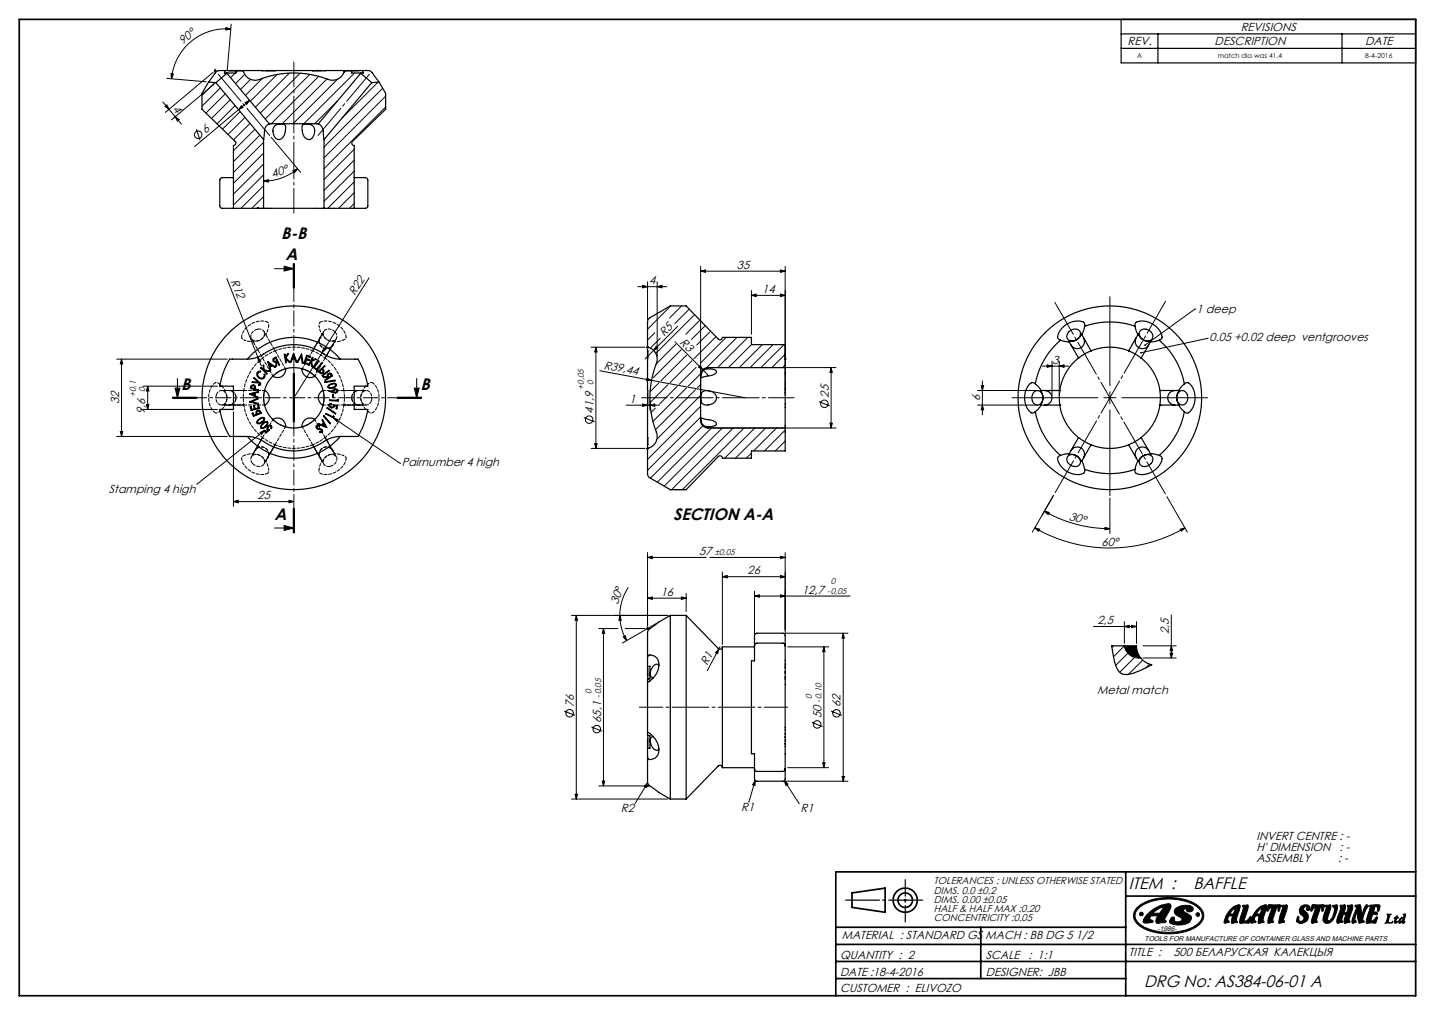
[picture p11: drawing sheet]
<svg xmlns="http://www.w3.org/2000/svg" width="594mm" height="420mm" viewBox="0 0 594 420" stroke-linecap="round" stroke-linejoin="round" font-family="sans-serif">
<g fill="none" stroke="#000" stroke-width=".41">
<path d="M93.6 11.4l1.9 .6-2 .4zM95.5 12a22.7 22.7 0 0 0-24.5 20.6M95.7 10l-1.6 19.2M69 32.4l16.3 1.4M70.8 30.5l1 .2-.8 1.9zM88.3 29.9l-19.9 16.6M88.6 29.2h1M88.6 34.8l-17.6 14.8M88.7 28.8l.7 .8M88.9 34.2l-5.3 5.3M89.1 28.7v1M89.4 28.8l-.7 .8"/>
<path d="M91.2 36.4l-7.6 7.6M93.2 38.9l-7.9 7.9M97.4 30.2l-1.9 2M98.3 29.3l-.6 .6M101.3 30.8l-3.8 3.8M103.7 32.9l-4.1 4.1M108.7 32.4l-7.1 7.1M114.7 30.8l-11.1 11.1M119.8 30.3l-14.1 14.1M124.2 30.3l-16.5 16.5M128.2 30.8l-18.4 18.4M131.9 31.6l-19.6 19.6"/>
<path d="M135.3 32.7l-18.5 18.5M139.7 32.8l-18.4 18.4M143.2 29.3l-1 1M146.8 30.2l-21 21M156.5 34l-14.9 14.8M158.4 36.5l-24.3 24.3M159.6 39.8l-25.5 25.5M67.4 42.2l2.6 3M68.3 44l.8-.6 .9 1.8zM70 45.2l2.5 3.1M72.5 48.3l2.6 3M72.5 48.3l1.7 1.2-.8 .6z"/>
<path d="M81.3 53.5l1.5 4.5M95.3 41.3l-7.7 7.7M97.3 43.7l-7.5 7.5M99.4 46.2l-7.3 7.2M99.9 43.7l.7 .8-1.9 .9zM101.4 48.6l-7 7.1M101.5 42.4l1.8-.9-1.2 1.7zM103.3 41.5l-22.8 19.2M103.5 51.1l-6.8 6.8M105.5 53.5l-8.9 8.9M107.6 55.9l-11 11M109.1 58.9l-12.5 12.5"/>
<path d="M112.3 56.8l12.2 14.5M139.8 41.7l-9.6 9.5M159.6 44.3l-25.5 25.5M109.1 74.9l2-.6v1zM109.1 63.4l-12.5 12.5M109.1 67.9l-12.5 12.4M109.1 72.3l-12.5 12.6M109.1 76.9l-9.3 9.3M121.2 70.6l2-.8-1.3 1.7zM123.2 69.8a21.9 21.9 0 0 1-14.1 5.1M146.6 61.8l-12.5 12.5M146.6 66.3l-12.5 12.5"/>
<path d="M146.6 70.8l-12.5 12.5M146.6 75.3l-10.9 10.9M146.6 79.7l-6.4 6.5M109.1 81.3l-4.9 4.9M109.1 85.8l-.4 .4M146.6 84.2l-2 2M93.9 115.3l12.8 32.5M113.6 111.2h8M117.6 110.2l4 1-4 1zM121.4 109.1v10M121.6 109.1v10M121.9 109.1v10"/>
<path d="M152.8 115l-31.2 49.6M264 118.6h12M266 118.1l2 .5-2 .5zM268 116.6v15.6M272 118.6l2-.5v1zM272 116.6v30.9M290 112.2l2-.5v1zM290 110.2v53.4l-18.1 18.1M290 112.2h35M323 111.7l2 .5-2 .5zM325 110.2v53.4M271 137.7l-3 3"/>
<path d="M273.3 140l-4.1 4.1M277.6 126.6l-9.6 9.6M280.5 135l-10 10M282.2 126.6l-5.1 5M285.3 127.9l-6 6M287.5 130.2l-16 16M289.7 132.5l-5.7 5.8M291.9 134.8l-5.7 5.7M294.1 137l-5.7 5.8M296.4 139.3l-9.2 9.2M300.6 139.6l-10.7 10.6M305 139.6l-12.5 12.5"/>
<path d="M309.6 139.6l-12.6 12.5M311 122.2l2-.5v1zM311 120.2v18.1M311 122.2h14M323 121.7l2 .5-2 .5zM459.4 122.7v36.9M494.6 127.9h.1M494.6 127.9l-20.6 14.9M500.1 140l-27.8 6M48.3 148.6h45.8M50.3 148.6l.5 2h-1zM50.3 148.6v32"/>
<path d="M59.1 159.8h30.9M61.1 159.8l.5 2h-1zM61.1 159.8v9.6M73.4 156.6v8M106.7 147.8l1.2 1.7-.9 .3zM106.7 147.8l1.5 3.7M121.4 154.6v20M121.6 154.6v20M121.9 154.6v10zM133.9 144l.9 .6-1.5 1.4zM172.5 156.6v8M244.7 143.7h22.3"/>
<path d="M246.7 143.7l.5 1.9h-1zM246.7 143.7v41.8M248.3 153.4l60.2 11.2M267.5 143.7h1M267.7 143.3l.7 .7M267.8 156.5l1.9 .9-2 .1zM268 143.1v1.1M268.4 143.3l-.7 .7M270.5 145l-3.5 3.6M271.6 143.2l.7 .8-1.8 1zM272.7 158.5l-3.6 3.6M276.5 159.2l-7.2 7.2"/>
<path d="M279.4 141.4l11.5 11.6M279.7 142.5l-8.1 8.1M280.3 159.9l-7.3 7.3M282 144.7l-11.6 11.6M284.2 147l-10.6 10.6M286.5 149.2l-9.1 9.1M288.1 152l-6.9 7M289.1 151.9l.7-.7 1.1 1.8zM290 159.1l-1.3 1.3M290.1 154.6l-5.2 5.1M290.9 153l2.1 2.1M294 152.1h52"/>
<path d="M311 142.6l-9.4 9.5M315.5 142.6l-9.5 9.5M320 142.6l-9.5 9.5M324.5 142.6l-9.5 9.5M324.9 146.7l-5.4 5.4M325 151.1l-1 1M344 152.1v25M344 152.1l.5 2h-1zM406.2 159.6h1l-.6 2zM406.6 157.6v14M431.4 151.5h11.1M433.5 151l2 .5-2 .5z"/>
<path d="M435.5 149.5v14.1M438.5 151.5l1.9-.5v1zM438.5 149.5v14.1M49.8 178.6h1l-.5 2zM59.1 169.4h30.9M60.6 167.4h1l-.5 2zM71.5 164.6h10M71.5 164.8h10M71.5 164.3h10M72.5 160.6h2l-1.1 4zM96.6 170.4v39.1M107.7 178.9l1.9-.8-1.3 1.6z"/>
<path d="M109.6 178.1l-28.2 22.3M121.9 164.6v10M138 172.9l1.9 .7-.5 .8zM138 172.9l27.8 18.9M164.5 164.6h10M164.5 164.8h10M164.5 164.3h10M171.5 160.6h2l-1 4zM241.7 172.8l4.4 1.7M259.3 167.7h13.7M266 167.2l2 .5-2 .5zM268 162.6v7.1"/>
<path d="M269 167.7l2-.5v1zM269 165.6v4.1M271.3 168.9l-1.8 1.8M284.1 160.6l-13.8 13.8M287.9 161.3l-16.6 16.6M290 168.1l-22 22M290 172.6l-22 22M290.9 176.2l-21.7 21.7M294 177.1h52M294.5 177.1l-22.4 22.4M299 177.1l-24 24M303.5 177.1l-25.5 25.5"/>
<path d="M308 177.1l-25.5 25.5M312.5 177.1l-12.5 12.5M316.9 177.1l-12.5 12.5M321.5 177.1l-9.6 9.5M325 178l-8.6 8.6M339 166.2l4.5 1.8M343.5 175.1h1l-.5 2zM404.7 167.6h25M404.7 161.6h25M406.6 167.6l.6 2h-1zM418.9 164.6h35.5M456.9 164.6h5"/>
<path d="M459 164.2l.7 .7M459.4 164.1v1M459.4 162.1v5M459.4 169.6v35.5M459.7 164.2l-.7 .7M464.4 164.6h35.5M48.3 180.6h45.8M244.7 185.5h22.3M246.2 183.6h1l-.5 1.9zM267.5 185.5h1M267.7 185.2l.7 .7M268 185v1.1"/>
<path d="M268.1 185.5l-.1 .1M268.4 185.2l-.7 .7M311 187.5l-2.1 2.1M325 182.5l-4.1 4.1M96.6 207.6l2-.6v1.1zM96.6 207.6h25M113.6 218.5h8M117.6 217.5l4 1-4 1zM119.6 207l2 .6-2 .5zM121.4 210.5v10M121.6 210.5v10M121.9 210.5v10"/>
<path d="M277.5 202.6h6.5M428.3 218.4l2 .6-.5 .8zM428.3 218.4a62.2 62.2 0 0 0 62.2 0M432.3 211.5l2 .5-.5 .9zM432.3 211.5a54.8 54.8 0 0 0 27.1 7.3M436.1 205l-8.8 15.2M457.4 218.2l2 .6-2 .4zM459.4 206.1v14.7M483 205.5l8.5 14.7M488.5 219l2-.6-1.5 1.4zM268 230.7l2-.5v1zM268 228.7v30.4"/>
<path d="M268 230.7h24.3M293.8 230.7h31.2M299 238.6l2-.5v1.1zM299 236.7v29.9M299 238.6h26M323 230.2l2 .5-2 .5zM323 238.1l2 .5-2 .6zM325 228.7v33.3h26M238.5 254.7v75.9M238.5 254.7l.5 2h-.9zM256.6 254.7l.6 1.9-1 .1zM256.6 254.7a20.9 20.9 0 0 0 2.8 10.4"/>
<path d="M260.1 243.1a20.8 20.8 0 0 0-3.5 11.6M267.7 259.7l.7 .8M268 247.5l2-.5v1zM268 247.5h16M268 259.6v1M268.4 259.7l-.7 .8M271.9 257.9l-14.3 8.2M276.5 254.7h-39.9M282 247l2 .5-2 .5zM284 245.5v7.6M312.3 246.6l2-.4v.9zM312.3 244.7v23.6"/>
<path d="M312.3 246.6h39.6M323 246.2l2 .4-2 .5zM452.6 259.2h17.8M465.4 259.2l2-.5v1zM465.4 257.3v9M468.4 258.7l2 .5-2 .5zM470.4 257.3v9M484.9 254.4v17.9M247.8 260.1h8M249.8 260.1l.5 2h-1zM249.8 260.1v65.1M258 263.5l.9-.4 .5 2z"/>
<path d="M258.8 260.1h8.2M267.5 260.1h1M297.6 268.6l-.6 1.9-.8-.4zM297.6 268.6l-4.9 8.9M298 267.7l-.4 .9M326 267.7h17M341 267.7v50M341 267.7l.5 1.9h-1zM349 262v61.3M349 262l.5 2h-1zM460.9 267.2l-.6 .7M465.4 267.2l-4.5 4.6"/>
<path d="M466.9 270.3l-5.1 5M469.7 272l-6.2 6.2M473 273.1l-5.9 5.9M473.2 272.3h13.7M473.2 267.2h13.7M475.8 274.8l-1.5 1.6M484.4 270.2h1l-.5 2.1zM484.9 267.2l.5 2.1h-1zM233.5 294.2l4.5 1.8M336 298.9l4.5 1.8M344 294.3l4.5 1.7M244.8 300.8l4.4 1.8"/>
<path d="M326 317.7h17M340.5 315.6h1l-.5 2.1zM236.6 330.6h39.9M238.1 328.7h.9l-.5 1.9zM247.8 325.2h19.2M249.3 323.2h1l-.5 2zM267.5 325.2h1M267.7 324.9l.7 .7M268 324.7v1M268.1 323.9l-5.2 8.5M268.1 323.9l-.6 2-.9-.5zM268.4 324.9l-.7 .7"/>
<path d="M312.6 323l-2.6 8.9M312.6 323l-.1 2-1-.3zM324.7 323.1l6.1 9.5M324.7 323.1l1.5 1.4-.9 .5zM325 323.3h26M348.5 321.3h1l-.5 2zM374.2 372.5h1M374.4 372.1l.7 .7M374.7 372v1M375.1 372.1l-.7 .7M470.6 375.7a20.7 20.7 0 0 1 16.8-4.1 13 13 0 0 1 10.6 5.8 5.3 5.3 0 0 1-3.4 6.5 23.9 23.9 0 0 1-22.9-.8 4.6 4.6 0 0 1-1.1-7.4zM470.8 376.4a19.3 19.3 0 0 1 16.6-4.2 12.5 12.5 0 0 1 10.1 5.4 4.2 4.2 0 0 1-2 5 23 23 0 0 1-23.5 0 4.1 4.1 0 0 1-1.2-6.2z"/>
<path d="M474.7 378.5a12.1 12.1 0 0 1 9.6-4.4l.5 .8-.3 1.1-2.4 4.4 .6 .7-.2 .6-3.8 .3-.3-.8 .8-2.2h-2.8l-.4 1.5 1.4 .8-.7 .5a4.7 4.7 0 0 1-3.4-.2l.2-1.5zM477.1 377.9a5.7 5.7 0 0 1 4.3-2.5v.5l-1.4 2zM486.5 376.1a6.1 6.1 0 0 1 7.3-.5l.2 .6a1.57 1.57 0 0 1-1.4 1.1 1.57 1.57 0 0 1-1.6-.9l.2-.4h-.6l-.8 .8 3.4 2.7a3.3 3.3 0 0 1-3.8 3.2 5.3 5.3 0 0 1-5.3-1.2l.1-.6 1.1-1.5 .8 .4 .1 1.2 .6 .4a2.04 2.04 0 0 0 2.5-.9l-.1-.5-1.4-.8a2.13 2.13 0 0 1-1.3-3.1zM509.1 376.5l1.6-1.4 2-.7 .7 .3-1.6 6 .4 1-1.9 .4a.73 .73 0 0 1-.5-1.1l.4-1.9-.4-.1a1.18 1.18 0 0 0-1.6 1.3l.6 1a.91 .91 0 0 1-1.3 .6l-.6 .1-.2-.6 .8-2.6zM510.1 376.7l1.2-.9-.8 2.4-1.5-.1zM514.4 374.7l1.9-.3 .4 .2-.2 1.7-1.4 4.7a2.24 2.24 0 0 0 2.3-1.6l.3-.1 .2 .3-.9 2.3-3.6 .2-.2-.2 .1-1.9 1.4-4.2zM520.1 376.5l1.7-1.4 2-.7 .6 .3-1.6 6 .4 1-1.8 .4a.73 .73 0 0 1-.6-1.1l.5-1.9-.5-.1a1.18 1.18 0 0 0-1.5 1.3l.6 1a.91 .91 0 0 1-1.3 .6l-.7 .1-.2-.6 .9-2.6zM521.1 376.7l1.2-1-.7 2.5-1.6-.1zM525.1 374.4h4.7l.3 .4-.8 2.3-.3-.1-.1-1.5-.5-.2-1.6 5.4 .4 .8-2.2 .6-.2-.3 .1-1.5 1.6-4.9a1.3 1.3 0 0 0-1.4 1.2l-.3 .5-.4-.3zM530.5 374.7l2.1-.3 .3 .4-1.6 5.7a.69 .69 0 0 1 .1 1.2l-1.6 .4-.5-.3 .5-2.8 1.1-3.3zM538.5 375.1l1.3-.7 1.5 .1 1 .8v.6l-.5 .8a.83 .83 0 0 1-.8-.4 .83 .83 0 0 1 .1-1l-.3-.2a1.07 1.07 0 0 0-1.1 1.4 3.3 3.3 0 0 1 1.6 4l-.5 .7-1.6 .8-1.3 .1-1.1-.7 .4-2.2 .5 .4-.1 1.1 .5 .5h.8l.8-.7v-.9a4.4 4.4 0 0 1-1.9-3.2zM543.2 374.4h4.7l.4 .3-.8 2.4-.3-.1-.2-1.5-.4-.3-1.7 5.5 .4 .9-2 .5-.4-.4 .1-1.4 1.5-4.9-.8 .5-.7 1.1h-.5z"/>
<path d="M548.7 374.6l1.9-.2 .3 .3-1.4 5.6 .4 .8a5 5 0 0 0 2.4-5.3l-.7-.7 .1-.4 1.4-.3 .5 .2a9.3 9.3 0 0 1-2.5 6.9l-1.2 .5h-1.2l-.7-.5a7 7 0 0 1 .9-5.5l.1-.5-.5-.6zM554.9 374.6l1.9-.1a3.8 3.8 0 0 1-.5 3.1h1.1l.6-2.1a.52 .52 0 0 1-.3-.4 .52 .52 0 0 1 .3-.5M555 374.6a.55 .55 0 0 0-.3 .5 .55 .55 0 0 0 .3 .5v.1M557.9 374.6l2-.1a4.5 4.5 0 0 1-.7 3.5l-.8 2.7 .4 .5-.1 .5-2.2 .3-.1-1.6 .7-2h-1.1l-.6 2.2 .4 .9-2.3 .5a3.4 3.4 0 0 1 .4-3.2l1.1-3.1M561 374.6l2.1-.1 .6 4.5a8.6 8.6 0 0 1 1.8-4.6l.9 .5a9.3 9.3 0 0 0-2.2 5.9l.5 .4-.1 .4-2.1 .4a8.2 8.2 0 0 1-.8-5l-.9 3.1v.6l.6 .7-1.3 .7-.4-.2a3.1 3.1 0 0 1 .4-2.8l1.4-3.3-.6-.9zM567.1 374.6l3.8-.2 .4 .4-.8 2.3-.3-.2-.1-1.5-1-.2-.6 2.3 1.2-.2 .4 .3v.7l-.4 .3-.6-.3-1 .2-.6 2.3 .3 .3a2.5 2.5 0 0 0 1.9-1.6l.4-.1 .1 .4-.7 2.1-3.6 .2-.3-.2 .2-1.9 1.3-4.1zM574 378.2h1.9l-.7 .8-.5 2.2a.94 .94 0 0 0 1 .7 .94 .94 0 0 0 .9-.8l-.3 .9h-3l.6-.6 .5-2 .1-.7zM577.9 379.1l.7-.1-.4 .7 .7-.1-.8 .4-.4 1.5 .8-.3-.9 .9-.5-.6 .5-1.5-.6 .1 .7-.4zM580.2 380l.7-.2a1.81 1.81 0 0 1-1.3 1.8v-.6zM580.7 378.3l1.1-.1-.6 3.3 .4-.2-.8 .8-.2-.4 .2-1a1.49 1.49 0 0 1-1.8 1.2 1.92 1.92 0 0 1 2.1-2.4v-1.1z"/>
<circle cx="82" cy="55.8" r="1.55"/>
<circle cx="243.9" cy="173.7" r="1.56"/>
<circle cx="341.2" cy="167.1" r="1.56"/>
<circle cx="235.8" cy="295.1" r="1.56"/>
<circle cx="338.3" cy="299.8" r="1.56"/>
<circle cx="346.2" cy="295.2" r="1.55"/>
<circle cx="247" cy="301.7" r="1.56"/>
<circle cx="472.4" cy="378.2" r=".76"/>
<circle cx="495.8" cy="378.4" r=".76"/>
</g>
<g fill="none" stroke="#000" stroke-width=".7" stroke-linecap="butt">
<circle cx="374.7" cy="372.5" r="5"/>
<circle cx="374.7" cy="372.5" r="3"/>
</g>
<path d="M350 372.5h31.9" fill="none" stroke="#000" stroke-width=".5" stroke-dasharray="15.2 1.3 1.3 1.3" stroke-dashoffset="1.2"/>
<path d="M374.7 364v17.5" fill="none" stroke="#000" stroke-width=".5" stroke-dasharray="15.2 1.3 1.3 1.3" stroke-dashoffset="8.4"/>
<path d="M8 8h578v404h-578zM352.7 369.5l13.7-2v10l-13.7-2zM466 370.8h120M466 360.8v51.2M586 360.8h-240v51.2M346 383.7h120M346 390.8h240M346 397.8h240M406 383.7v21.2M346 404.9h120" fill="none" stroke="#000" stroke-width=".7"/>
<g fill="#000">
<path d="M465.4 267.2h5l.4 2.5 1.4 2.6-2.5-.3-1.8-.8-1.6-1.7z" fill-rule="evenodd"/>
<path d="M477.3 377.7l2.5-1.8a1.16 1.16 0 0 1 1.7-.3l-1.5 2.3h-2.9zM475.1 378.1l-1.6 2a1.12 1.12 0 0 0-.2 1.6 1.12 1.12 0 0 0 1.6 .2l2.3-.4a1.04 1.04 0 0 0-1.2-1l.4-1.5h2.8l-.6 1.1a1.2 1.2 0 0 0 0 1.7 1.2 1.2 0 0 0 1.7 .1l1.4-.1a.67 .67 0 0 0 1-.3 .67 .67 0 0 0-.6-.9v-.2a15.8 15.8 0 0 0 2.6-5.8l-.4-.5a10.9 10.9 0 0 0-9.2 4zM486.5 376.1a2.01 2.01 0 0 0 1.3 3.1l.2 .2a1.06 1.06 0 0 1 1.3 1.1 1.06 1.06 0 0 1-1.4 .9h-.3a.87 .87 0 0 1-1.4-.6 .89 .89 0 0 0-.4-1.4 .89 .89 0 0 0-1.2 .8 1.26 1.26 0 0 0-.4 1.5 1.26 1.26 0 0 0 1.3 .8 7.1 7.1 0 0 0 7.4-1.6l.3-.8a1.8 1.8 0 0 0-1.6-2l-.8-.4a.86 .86 0 0 1-.8-1.1 .86 .86 0 0 1 1.2-.6 .87 .87 0 0 0 0 1.2 .87 .87 0 0 0 1.2 .1 1.29 1.29 0 0 0 1.6-1.1 1.29 1.29 0 0 0-1.3-1.4 7.3 7.3 0 0 0-6.2 1.3zM495.1 378.4a.76 .76 0 0 0 1.5 0 .76 .76 0 0 0-1.5 0zM471.7 378.2a.76 .76 0 0 0 1.5 0 .76 .76 0 0 0-1.5 0zM471.1 375.1a4.8 4.8 0 0 0 .8 8.2 23.7 23.7 0 0 0 24.1-.3 4.9 4.9 0 0 0 2.2-4.6 4.9 4.9 0 0 0-3-4.2 23.7 23.7 0 0 0-23.7 .6zM471.2 375.9a19.9 19.9 0 0 1 15.8-3.7 13.1 13.1 0 0 1 10.3 5.2 4.6 4.6 0 0 1-2.8 5.9 23.6 23.6 0 0 1-22.2-.5 4.1 4.1 0 0 1-1.1-6.9zM514.3 374.8l.4 1a14.7 14.7 0 0 0-1.6 6l.3 .3 3.6-.1 .9-2.4-.2-.3-.3 .1a1.92 1.92 0 0 1-2.3 1.5l.5-1.9a7.2 7.2 0 0 0 1-4.5zM521.3 376.5l1-.8-.2 1.2a1.23 1.23 0 0 1-1.7 1.3l-.4-.1zM520.4 376.2a8.3 8.3 0 0 0-2.7 5.5l.4 .4 1.7-.4 .1-.4-.6-1.1a1.14 1.14 0 0 1 .6-1.1 1.14 1.14 0 0 1 1.3 .2l-.3 2.7 2.2-.2-.2-1.7 1.4-4.3 .1-.9-.3-.5a2.28 2.28 0 0 0-2.4 .8zM530.6 374.6l-.2 .3 .5 .9-1.1 3.2a3.3 3.3 0 0 0-.4 3l2.3-.5-.4-1.2 1.6-5-.3-.9zM538.3 375.3a2.66 2.66 0 0 0 1.3 4.1 1.12 1.12 0 0 1-.5 1.8 1.12 1.12 0 0 1-1.4-1.3l-.1-.5-.4-.2-.5 2a2.79 2.79 0 0 0 4.3-.3 2.79 2.79 0 0 0-1.2-4.2 .95 .95 0 0 1 .1-1.3 .95 .95 0 0 1 1.3 0 .79 .79 0 0 0-.4 1.1 .79 .79 0 0 0 1 .4 .79 .79 0 0 0 .5-.9 2.17 2.17 0 0 0-1.7-1.7 2.17 2.17 0 0 0-2.3 1zM543.1 374.4l-.5 2.6 .3 .1 .9-1.3 .7-.5-1.2 4a2.89 2.89 0 0 0-.4 2.6l.5 .2 1.9-.5-.4-.9 1.7-5.5 .4 .2 .1 1.5 .4 .2 .8-2.2-.4-.5zM548.6 374.7l-.1 .4 .5 .5-1.2 3.5a2.05 2.05 0 0 0 .7 2.9 2.05 2.05 0 0 0 2.8-.8 7.7 7.7 0 0 0 2.2-6.7l-1.8 .1v.5a1.98 1.98 0 0 1 .4 2.9 3.3 3.3 0 0 1-2.3 3.1 1.95 1.95 0 0 1 .2-2.6l.1-.4a5.2 5.2 0 0 0 .8-3.5zM554.7 374.7l.3 .8-.3 1.3a7.3 7.3 0 0 0-1.2 5.1l2.3-.4-.4-.9 .6-2.2h1.1l-.7 2.3 .1 1.3 2.1-.3 .2-.4-.4-.6 .5-2a6.5 6.5 0 0 0 1-4.1l-.5-.2-1.7 .4 .3 .9-.6 1.9h-1.1l.7-2.1-.1-1zM567 374.6l.2 1.2-1.7 5.9 .4 .4 1.4-.2 2 .1 .9-2.5-.4-.1-1.4 1.5a.52 .52 0 0 1-.9 .2 .52 .52 0 0 1 .2-.9 1.55 1.55 0 0 1 1.4-1.9l.8 .3 .3-.8-.5-.5-1.2 .2 .4-1.4a.74 .74 0 0 1 .9-.9 .74 .74 0 0 1 .4 1.3l.1 .5h.5l.5-2-.3-.5zM580.7 378.3l.7-.1a.37 .37 0 0 1 .5 .1 .37 .37 0 0 1-.1 .5l-.7 2.4 .1 .4 .4-.3-.3 .5-.4 .3-.3-.2 .2-1.2-1 1.2a.55 .55 0 0 1-.8 0 .55 .55 0 0 1 0-.8l.3-.8 1-.7a.8 .8 0 0 0 .8-.3 .8 .8 0 0 0 0-.9zM580.1 380l-.5 .8v.8l.6-.3 .7-1.5zM577.1 379.9l.6-.2 .2-.6h.6a.33 .33 0 0 0-.1 .5 .33 .33 0 0 0 .5 0l-.4 .4a.93 .93 0 0 0-.7 1.2v.4l.7-.3-1 .8-.4-.8 .5-1.3-.6 .1zM574 378.2h1.9l-.7 .8-.5 2.5 1 .3 .9-.7-.3 .9h-3l.5-.4 .6-2.2 .1-.7zM561 374.6l-.1 .4 .6 .8a12.8 12.8 0 0 0-1.9 6l.5 .3 1.1-.4v-.6a1.45 1.45 0 0 1-.1-2.1l.6-2 .3 3 .5 1.9 2.1-.2 .1-.5a.96 .96 0 0 1-.5-1.6 10.9 10.9 0 0 1 2.2-4.8l-.8-.4a8.9 8.9 0 0 0-1.9 4.6l-.6-4.5zM525.1 374.4l-.7 2 .1 .7 2-1.7-1.3 3.9a2.97 2.97 0 0 0-.4 2.6l.5 .2 1.9-.5-.4-.9 1.6-5.5 .5 .3 .1 1.4 .3 .2 .8-2.2-.3-.5zM510.3 376.5l-1.3 1.6 1.5 .1 .8-2.4zM509.4 376.2a3.9 3.9 0 0 1 3.6-1.8l.4 .5-.1 .9-1.5 4.6 .4 1.3-2.3 .4 .1-2.2a.6 .6 0 0 0 0-.8 .6 .6 0 0 0-.8-.1h-.1a1.15 1.15 0 0 0-.9 1.4l.6 .9-.1 .4-1.7 .4-.3-.4a5.7 5.7 0 0 1 1.7-4.2z" fill-rule="evenodd"/>
</g>
<path d="M121.6 109.1v55.5" fill="none" stroke="#000" stroke-width=".41" stroke-dasharray="6.3 1.3 1.3 1.3" stroke-dashoffset=".9"/>
<path d="M121.6 164.6v55.9" fill="none" stroke="#000" stroke-width=".41" stroke-dasharray="6.3 1.3 1.3 1.3" stroke-dashoffset=".6"/>
<path d="M71.5 164.6h103" fill="none" stroke="#000" stroke-width=".41" stroke-dasharray="6.3 1.3 1.3 1.3" stroke-dashoffset="2.5"/>
<path d="M436.5 124.9l46 79.7M482.6 124.4l-46 79.7" fill="none" stroke="#000" stroke-width=".41" stroke-dasharray="15.2 1.3 1.3 1.3" stroke-dashoffset="-.3"/>
<path d="M264.6 292.6h61.4" fill="none" stroke="#000" stroke-width=".41" stroke-dasharray="15.2 1.3 1.3 1.3" stroke-dashoffset="5.5"/>
<path d="M265.5 164.6h63.2" fill="none" stroke="#000" stroke-width=".41" stroke-dasharray="15.2 1.3 1.3 1.3" stroke-dashoffset="4.6"/>
<path d="M152.9 30.7l-21.2 25.3M111.6 56l-21.2-25.3" fill="none" stroke="#000" stroke-width=".41" stroke-dasharray="15.2 1.3 1.3 1.3" stroke-dashoffset=".6"/>
<path d="M121.6 88.2v-62.5" fill="none" stroke="#000" stroke-width=".41" stroke-dasharray="15.2 1.3 1.3 1.3" stroke-dashoffset="4.9"/>
<g fill="#000">
<path d="M106.7 147.8l1.2 1.7-.9 .3zM133.9 144l.9 .6-1.5 1.4zM267.8 156.5l1.9 .9-2 .1zM271.6 143.2l.7 .8-1.8 1zM289.1 151.9l.7-.7 1.1 1.8zM297.6 268.6l-.6 1.9-.8-.4z"/>
<path d="M93.6 11.4l1.9 .6-2 .4zM70.8 30.5l1 .2-.8 1.9z"/>
<path d="M68.3 44l.8-.6 .9 1.8zM72.5 48.3l1.7 1.2-.8 .6z"/>
<path d="M101.5 42.4l1.8-.9-1.2 1.7zM99.9 43.7l.7 .8-1.9 .9z"/>
<path d="M109.1 74.9l2-.6v1zM121.2 70.6l2-.8-1.3 1.7z"/>
<path d="M117.6 110.2l4 1-4 1zM117.6 217.5l4 1-4 1z"/>
<path d="M266 118.1l2 .5-2 .5zM272 118.6l2-.5v1z"/>
<path d="M290 112.2l2-.5v1zM323 111.7l2 .5-2 .5z"/>
<path d="M323 121.7l2 .5-2 .5zM311 122.2l2-.5v1z"/>
<path d="M50.3 148.6l.5 2h-1zM49.8 178.6h1l-.5 2z"/>
<path d="M61.1 159.8l.5 2h-1zM60.6 167.4h1l-.5 2z"/>
<path d="M246.7 143.7l.5 1.9h-1zM246.2 183.6h1l-.5 1.9z"/>
<path d="M433.5 151l2 .5-2 .5zM438.5 151.5l1.9-.5v1z"/>
<path d="M72.5 160.6h2l-1.1 4zM171.5 160.6h2l-1 4z"/>
<path d="M107.7 178.9l1.9-.8-1.3 1.6zM138 172.9l1.9 .7-.5 .8zM472.1 145.7l-.2 .3h.4h-.4a.34 .34 0 0 0 .5 .3 .34 .34 0 0 0 .2-.5 .34 .34 0 0 0-.5-.1zM473.7 142.6v.4l.3-.2-.3 .2a.33 .33 0 0 0 .5 .1 .33 .33 0 0 0 0-.5 .33 .33 0 0 0-.5 0zM268.1 323.9l-.6 2-.9-.5zM324.7 323.1l1.5 1.4-.9 .5zM312.6 323l-.1 2-1-.3z"/>
<path d="M266 167.2l2 .5-2 .5zM269 167.7l2-.5v1z"/>
<path d="M343.5 175.1h1l-.5 2zM344 152.1l.5 2h-1z"/>
<path d="M406.2 159.6h1l-.6 2zM406.6 167.6l.6 2h-1z"/>
<path d="M96.6 207.6l2-.6v1.1zM119.6 207l2 .6-2 .5z"/>
<path d="M428.3 218.4l2 .6-.5 .8zM488.5 219l2-.6-1.5 1.4z"/>
<path d="M432.3 211.5l2 .5-.5 .9zM457.4 218.2l2 .6-2 .4z"/>
<path d="M268 230.7l2-.5v1zM323 230.2l2 .5-2 .5z"/>
<path d="M323 238.1l2 .5-2 .6zM299 238.6l2-.5v1.1z"/>
<path d="M256.6 254.7l.6 1.9-1 .1zM258 263.5l.9-.4 .5 2z"/>
<path d="M282 247l2 .5-2 .5zM268 247.5l2-.5v1zM323 246.2l2 .4-2 .5zM312.3 246.6l2-.4v.9z"/>
<path d="M468.4 258.7l2 .5-2 .5zM465.4 259.2l2-.5v1z"/>
<path d="M341 267.7l.5 1.9h-1zM340.5 315.6h1l-.5 2.1z"/>
<path d="M349 262l.5 2h-1zM348.5 321.3h1l-.5 2zM238.5 254.7l.5 2h-.9zM238.1 328.7h.9l-.5 1.9z"/>
<path d="M484.4 270.2h1l-.5 2.1zM484.9 267.2l.5 2.1h-1z"/>
<path d="M249.3 323.2h1l-.5 2zM249.8 260.1l.5 2h-1z"/>
</g>
<g fill="none" stroke="#000" stroke-width=".5">
<path d="M464.1 8h121.9v18h-121.9zM464.1 14h121.9M479.3 14v12M555.5 14v12M86.3 34l-2.7 4.6v6.6l13.7 13.3a.99 .99 0 0 1 .2 1.1 .99 .99 0 0 1-.9 .6v26M86.3 34l3.1 .2M89.4 34.2l19.7 23.6M93.2 29.2a3.9 3.9 0 0 0-4.3 1.3l-2.6 3.5M93.2 29.2l-.3 1h1M93.2 29.2h7.7M93.9 30.4l-4.5 3.8M93.9 30.4l17.6 20.9"/>
<path d="M93.9 30.2v.2M94.7 29.3h3M97.7 29.3v.9h-3.8M97.7 29.3h3M100.7 29.3a5 5 0 0 0 6.7 3.6 39.8 39.8 0 0 1 29.2 .2 5 5 0 0 0 6-3.8M100.9 29.2l-.2 .1M100.9 29.2h12.9M110 29.2h3.8M113.8 29.2h15.6M129.4 29.2h12.9M129.4 29.2h3.8M142.3 29.2l.3 .1"/>
<path d="M142.3 29.2h7.7M142.6 29.3h3M145.6 29.3h3M145.6 29.3v.9h3.7M149.3 30.4l4.6 3.8M149.3 30.4l-17.6 20.9M149.3 30.2v.2M150 29.2a3.9 3.9 0 0 1 4.8 2l2.1 2.8M150 29.2l.4 1h-1.1M153.9 34.2l-19.8 23.6M156.9 34l2.7 4.6v6.6l-13.7 13.3a.99 .99 0 0 0-.2 1.1 .99 .99 0 0 0 .9 .6v26M156.9 34l-3 .2"/>
<path d="M464.1 20h121.9M109.1 57.8v28.4M111.5 51.3a3.5 3.5 0 0 0-2.1 3.9l-.3 2.6M111.5 51.3h20.2M113.9 51.9l1.9-.6a1.74 1.74 0 0 1 2.5 1.2 5.1 5.1 0 0 1-2.6 5.2 3.1 3.1 0 0 1-2.7-3.6l.3-1.6zM125.5 51.5a3.3 3.3 0 0 1 4.7 2.9 2.59 2.59 0 0 1-3.5 3 5.4 5.4 0 0 1-1.2-5.9zM131.7 51.3a3.8 3.8 0 0 1 2.1 4.4l.3 2.1M134.1 57.8v28.4M96.6 73.5h-4.6l-.9 .7-.1 11 .3 .8 .7 .2h17.1M146.6 73.5h4.7l.8 .6 .2 11.2-.3 .6-.6 .3h-17.3M106.3 86.2h.1M106.6 86.2h.1"/>
<path d="M106.7 86.1h.1M106.7 86.2h.1M106.7 86.1v.1M108.2 86.2h.1M109.1 86.2h25M109.2 86.2h.1M110.6 86.2h.1M110.8 86.2h.1M112.3 86.2h.1M131.1 86.2h.1M133.2 86.2h.1M136.5 86.2h.1"/>
<path d="M138.1 86.2h.1M442.3 137.4a2.67 2.67 0 0 1 2.7-1.3 2.67 2.67 0 0 1 2.3 2 3.1 3.1 0 0 1-2.2 2.8 3.1 3.1 0 0 1-3.4-1l-.1-1zM447.8 138.5l-.2-.3a4.9 4.9 0 0 1-5.1 3l.1 .3M447.8 138.5l3.8 6.7M448.5 139.8a3 3 0 0 1-1.1 4.1 3 3 0 0 1-4.1-1.1M449 135a1.77 1.77 0 0 0-2.3-2.2 8.7 8.7 0 0 0-8.9 6.7l.2 .7 1 .6M449 135l-1.2 3.5M449 135a31.7 31.7 0 0 1 20.8 0M469.8 135l.1-1.1a4.1 4.1 0 0 1 4.5-.9 7.9 7.9 0 0 1 6.6 6.8l-1.2 1M469.8 135l1.2 3.5M470.3 139.8a3 3 0 0 0 1.1 4.1 3 3 0 0 0 4.1-1.1M471 138.5l.2-.3a4.9 4.9 0 0 0 5.2 3l-.2 .3"/>
<path d="M471 138.5l-3.8 6.7M472 136.9a3.1 3.1 0 0 1 3.7-.2 3.1 3.1 0 0 1 1.3 3.5 3.1 3.1 0 0 1-3.7 .4 3.1 3.1 0 0 1-1.6-3.3zM95.1 148.6h7.2a12.9 12.9 0 0 0 8.2-3 22.7 22.7 0 0 1 25.2 1.8l1.6 .7 2.7 .5h8a27.4 27.4 0 0 1 4.3 11.2h-5.7v9.6h5.7a28.7 28.7 0 0 1-4.3 11.2h-7.1a12.9 12.9 0 0 0-8.2 3 22.7 22.7 0 0 1-25.1-1.8l-1.7-.7-2.7-.5h-8a27.4 27.4 0 0 1-4.2-11.2h5.6v-9.6h-5.6a31.7 31.7 0 0 1 4.1-11.2zM102.4 148.6a25 25 0 0 1 38.4 0M104 159.6a1.01 1.01 0 0 1 1.4-.1 1.01 1.01 0 0 1 .1 1.5l1.6 .3-.1 .3-3.4-.9zM104.4 159.7l.9 .1-.1 1-1.2-.2zM105.2 156.3l2.5 2.2 .2 .3-.2 .5-.5 .2-.1-.3 .5-.2-.3-.5-2.9-.3 .1-.2 2.5 .2-1.9-1.7zM106.8 153.8l1-.2v.3a1.38 1.38 0 0 0-1 1.9 1.38 1.38 0 0 0 2.1 .5l.5-.6-.1-.8h.3a1.46 1.46 0 0 1-.6 1.8 1.46 1.46 0 0 1-1.9-.3 1.59 1.59 0 0 1-.3-2.6zM109.1 151.1l.3 2 2.3 .3-.3 .3-1.9-.3 1.1 1.2-.2 .1-2.4-2.4 .1-.2 1 1-.2-1.7zM110.9 149.7l3.1 2.1-.3 .2-1-.7-.9 .7 .3 1.2-.3 .1zM110.9 149.7v.1M111.3 150.3l1.1 .8-.7 .5z"/>
<path d="M113.2 148.4l1-.6 1.5 3.1-.2 .1-.7-1.4-.4 1.9-.2 .2 .1-1.9a.95 .95 0 0 1-1.1-.2 .95 .95 0 0 1 0-1.2zM113.3 148.7l.8-.5 .5 1.1-1 .3zM117.7 146.6h.3l.2 1.3 .8-1.5 .4-.1-1 1.8 1.7 1.7h-.4l-1.4-1.4 .2 1.6-.2 .1zM118.2 152.7a3.3 3.3 0 0 1-1.6 3.2 3.3 3.3 0 0 1-3.6-.2M121.5 146.2l1.3 3.5h-.2l-.5-1.1h-1.1l-.5 1.1h-.3zM121.5 147l.5 1.3h-.9zM124.8 146.5v.1M124.8 146.5l.6 3.7-.3-.1-.4-2.8-1.4 2.5-.3-.1zM125 152.7a3.3 3.3 0 0 0 1.7 3.1 3.3 3.3 0 0 0 3.5-.1M127 147l1.4 .5-.1 .3-1.2-.4-.3 1 1.2 .5-.2 .3-1.2-.4-.4 1.3 1.2 .4-.1 .3-1.5-.5zM129.3 147.9l.2 .1-.6 1.2 1.6-.7 .3 .2-1.8 .8 .4 2.3-.4-.1-.3-2-.7 1.4-.3-.1zM131.8 153.7l2.5-2.4 .2 .2-1.1 1a1.13 1.13 0 0 1 .2 1.9 1.13 1.13 0 0 1-1.8-.7z"/>
<path d="M131.8 149.3l.2 .2-1.9 2.5 1 .7 1.9-2.5 .2 .2-1.9 2.5 .4 .3-.5 .7 .1-.6-1.6-1.2zM133.2 152.8a.77 .77 0 0 1 .3 1.3 .77 .77 0 0 1-1.2-.4zM133.4 155.3l2.7-2.1 .1 .2-2.7 2.2zM133.8 155.9h1.8a.95 .95 0 0 1 .4-1.4 .95 .95 0 0 1 1.3 .6l.4 .4-3 1.9-.2-.3 1.4-.9h-2zM134.5 158l4.1-.7 .1 .3-4.1 .6zM135.9 155l.7-.3 .6 .8-1 .6-.4-.6zM136.1 159.7a2.16 2.16 0 0 1 2.8-.5 1.98 1.98 0 0 1-2.8 .9zM136.2 159.2l1.6-.6a1.05 1.05 0 0 1 1.4 .5 2.21 2.21 0 0 1-3.5 1.1zM268 143.7a5 5 0 0 1 3.7 6.7 41.2 41.2 0 0 0 .3 29.9 5 5 0 0 1-4 5.2M268 143.7v-10.8l.3-.7 .7-.7 8.5-4.9h6.5l13.3 13.7a.99 .99 0 0 0 1.1 .2 .99 .99 0 0 0 .6-.9h12v3h14v9.5M268 148.1v33M268 145.2v2.9"/>
<path d="M268 143.7v1.5M290.7 153.7a4.7 4.7 0 0 1 5.8-.1 3.2 3.2 0 0 1-3.6 2l-2.8 .6 .1-1.1zM325 152.1h-32a3 3 0 0 0-3 3v19a3 3 0 0 0 3 3h32M325 152.1v25M325 148.6h.1M325 148.3v.3M325 154.3h.1M325 154.7h.1M325 158.8h.1M325 146.4v.8M428.6 158.8a1.76 1.76 0 0 0-3 .9 8.4 8.4 0 0 0 1.6 11.2l1.4-.5M428.6 158.8l2.4 2.8"/>
<path d="M439 140.8l3.6 .7M439 140.8a31.4 31.4 0 0 0-10.4 18M442.6 141.5l3.8 6.6M446.4 148.1a20.8 20.8 0 0 0-7.7 13.5M446.4 148.1v.1M451.6 145.2l-5.2 3M451.6 145.2a20.9 20.9 0 0 1 15.6 0M467.2 145.2l2 .9 3.2 2.1M472.4 148.1a20.8 20.8 0 0 1 7.7 13.5M472.4 148.1v.1M476.2 141.5l-3.8 6.6M479.8 140.8l-3.6 .7"/>
<path d="M479.8 140.8a31.6 31.6 0 0 1 10.5 18M490.3 158.8l.9-.5a4.1 4.1 0 0 1 3.1 3.5 7.9 7.9 0 0 1-2.6 9.1l-1.4-.5M490.3 158.8l-2.4 2.8M103.3 163l3.6-1v.3l-1.2 .3-.1 1.2 1.1 .5v.3zM103.3 163h.1M103.4 166.3l3.3-1.5v.3l-2.6 1.1 2.8 .7v.3zM103.6 168.3l.3-.1 .3 1.3 1.1-.3-.3-1.2 .3-.1 .3 1.2 1.4-.3-.4-1.2 .4-.2 .4 1.6-3.4 .8zM104.1 163.1l1.3-.4-.1 .9zM104.4 171l.3-.1 .4 1 1.1-.4a1.05 1.05 0 0 1 .1-1.5 1.05 1.05 0 0 1 1.5 .3l.3 .7-3.2 1.3zM106.3 170.4l.9-.3 .5 .7-1.2 .6zM106.5 174l1.4-1.1a1.01 1.01 0 0 1 1.6 .4 2.72 2.72 0 0 1-2.9 2l-.3-.5zM106.9 174l1.4-.9 .8 .1a2.04 2.04 0 0 1-2.4 1.7z"/>
<path d="M108.3 175.6l.9-.7a1.12 1.12 0 0 1 1.5-.3 2.31 2.31 0 0 1-2.7 2.5 1.14 1.14 0 0 1 .3-1.5zM108.9 175.4l1.1-.7 .5 .2a2.05 2.05 0 0 1-2.2 2v-.8zM109.6 161.6a3.3 3.3 0 0 1 1.9 3 3.3 3.3 0 0 1-1.9 3M110.8 176.5a.93 .93 0 0 1 1-.6 .93 .93 0 0 1 .8 .9l-.2 .6-.3-1-.7-.1-.4 .4-.2 .8 .7 .4-1.3 1.2-.8-.8 .2-.2 .7 .6 .7-.7-.5-.6zM113 173.5a3.3 3.3 0 0 1 3.6-.1 3.3 3.3 0 0 1 1.6 3.1M130.2 173.5a3.3 3.3 0 0 0-3.5-.1 3.3 3.3 0 0 0-1.7 3.1M131 176.1h1.1l-.1 .3-.7-.1a.95 .95 0 0 0 .2 1.1 .95 .95 0 0 0 1.1 .1 .77 .77 0 0 1 1 .9 .77 .77 0 0 1-1.2 .5v-.3l.6 .1a.62 .62 0 0 0 0-.8 .62 .62 0 0 0-.8-.2l-1.2-.4-.2-.7zM133.5 173.6l1.7 3.3-3.4-1.3 .2-.3 1.1 .5 .8-.9-.5-1.1zM133.6 161.6a3.3 3.3 0 0 0-1.9 3 3.3 3.3 0 0 0 1.9 3M134.1 172l2.7 3.2-.2 .2-2.7-3.2zM134.1 175.2l.6 1.2-1.2-.5zM135 171.1l2.8 1.4 .2-.4 .3 .3-.3 .5-3.1-1.5z"/>
<path d="M135.5 168.6l3.5 2.4-.1 .3-3.5-2.4zM136.3 167.2l.9-.2-.7 .7 .2 .6 .5 .2 .8-.2v-.9l1.7 .6-.2 1.2-.4-.1 .2-.9-.9-.2a1.19 1.19 0 0 1-1.3 .7 1.19 1.19 0 0 1-1-1.1zM136.3 161.7l1.5 .3a1.08 1.08 0 0 1 .9-1 1.08 1.08 0 0 1 1.2 .6 1.25 1.25 0 0 1-2 .9l-1.7-.6zM136.5 165.5l3.1 .2 .1-.4 .3 .1-.1 .6-3.4-.2zM137.7 163.3h.3v1h-.3zM290.2 173l1.1 .3a8.3 8.3 0 0 1 5.2 1.9v.4a4.7 4.7 0 0 1-5.8-.1l-.6-1.6zM290.7 162.2a4.1 4.1 0 0 1 5.8 2 3.7 3.7 0 0 1-5.1 3.2 3.9 3.9 0 0 1-.7-5.2zM325 177.1v9.5h-14v3h-12a.99 .99 0 0 0-.6-.9 .99 .99 0 0 0-1.1 .2l-13.3 13.7h-6.5l-8.5-4.9-.7-.7-.3-.7v-10.8M325 176.2h.1M325 178.7h.1M325 160.5h.1M325 167.2h.1"/>
<path d="M325 168.5h.1M325 162.4h.1M325 161.2h.1M428.2 162.1a2.25 2.25 0 0 1 2.5-.1 2.25 2.25 0 0 1 1 2.3 2.36 2.36 0 0 1-.9 2.8 2.36 2.36 0 0 1-3-.3 3.6 3.6 0 0 1 .4-4.7zM428.6 170.4a31.4 31.4 0 0 0 10.4 18M431 167.6l-2.4 2.8M431 161.6h-.3a4.8 4.8 0 0 1 0 6h.3M431 167.6h7.7M431 161.6h7.7M432.5 161.6a3 3 0 0 1 2.9 3 3 3 0 0 1-2.9 3M438.7 167.6a21 21 0 0 0 7.7 13.5M438.7 161.6l-.2 3 .2 3"/>
<path d="M438.7 161.6h.1M438.7 167.6h.1M480.1 167.6h.1M480.1 167.6a21 21 0 0 1-7.7 13.5M480.1 161.6h.1M480.1 161.6l.2 3-.2 3M480.1 167.6h7.8M480.1 161.6h7.8M486.3 161.6a3 3 0 0 0-2.9 3 3 3 0 0 0 2.9 3M487.9 167.6l2.4 2.8M487.9 161.6h.2a4.8 4.8 0 0 0 0 6h-.2M488 162.3a2.17 2.17 0 0 1 2.4-.4 2.17 2.17 0 0 1 1.2 2.1 2.57 2.57 0 0 1-.5 2.7 2.57 2.57 0 0 1-2.7 .6 3.5 3.5 0 0 1-.4-5z"/>
<path d="M490.3 170.4a31.6 31.6 0 0 1-10.5 18M102.4 180.6a25 25 0 0 0 38.4 0M268 181.1v3M268 184.1v1.4M439 188.4a1.76 1.76 0 0 0-.7 3.1 8.6 8.6 0 0 0 10.2 4.4l.4-.6 .1-1.1M442.2 188.6a3.2 3.2 0 0 1 3.5 .1 3.2 3.2 0 0 1 1.4 3.2 3.1 3.1 0 0 1-3.8 .7 3.1 3.1 0 0 1-1.4-3.6zM442.6 187.7l-3.6 .7M442.6 187.7l-.1 .3a4.9 4.9 0 0 1 5.1 3l.2-.3M443.3 186.5a3 3 0 0 1 4.1-1.2 3 3 0 0 1 1.1 4.2M446.4 181.1l5.2 3M446.4 181.1l-3.8 6.6M447.8 190.7l1.2 3.5"/>
<path d="M449 194.2a31.7 31.7 0 0 0 20.8 0M451.6 184.1a20.9 20.9 0 0 0 15.6 0M451.6 184.1l-3.8 6.6M467.2 184.1l3.8 6.6M471 190.7l-1.2 3.5M472.4 181.1l-5.2 3M472.4 181.1l3.8 6.6M472.5 189.1a2.71 2.71 0 0 1 4.7 .7 3.2 3.2 0 0 1-2 2.9 3.2 3.2 0 0 1-3.4-.7l-.2-1.4zM475.5 186.5a3 3 0 0 0-4.1-1.2 3 3 0 0 0-1.1 4.2M476.2 187.7l3.6 .7M476.2 187.7l.2 .3a4.9 4.9 0 0 0-5.2 3l-.2-.3M479.8 188.4l1 .6a4 4 0 0 1-1.5 4.4 7.9 7.9 0 0 1-9.2 2.3l-.3-1.5"/>
<path d="M277.5 254.7v75.9M277.5 254.7l-6 3.7a6.7 6.7 0 0 0-3.5 3.2v10.6M277.5 254.7h6.5M284 254.7l13.3 13.6a.97 .97 0 0 0 1.1 .3 .97 .97 0 0 0 .6-.9M284 254.7v75.9M268 272.2v-.2a.91 .91 0 0 1 1-1 3.9 3.9 0 0 1 3.6 5.3 8.5 8.5 0 0 1-4.6 5.9M268 272.2v3.7M268 275.9l1-.2v5.2l-1 .1v1.2M268 275.9l.1 3.8M268.1 276.6v4.5M272.8 275.4a1.47 1.47 0 0 0-2.6 .5 3.3 3.3 0 0 0-.3 4.5l.5 .1M299 267.7v50"/>
<path d="M299 267.7h13.3M312.3 267.3v6.2h-1.3v38.4h1.3M312.3 267.3l.5-1 .5-.2h10.7l.8 .4 .2 .8M312.3 267.3v-2.7a1.96 1.96 0 0 1 1-2.6h10.7a1.49 1.49 0 0 1 1 2.1v3.2M325 267.3v50.7M325 278.5h.1M325 278.2h.1M325 275.3h.1M325 276.2h.1M325 274.8h.1M325 276.1h.1M325 277.8h.1"/>
<path d="M460.2 267.2h10.2a8 8 0 0 0 6.3 7.9l-5.7 2.8a6.9 6.9 0 0 1-7.6 .2l-1-1.4-.9-2.4zM465.4 267.2a6.1 6.1 0 0 0 6.8 5.1M268 282.2v20.9M325 280.5h.1M325 283.2h.1M325 281h.1M268 303.1a8 8 0 0 1 4.4 9.1 3.4 3.4 0 0 1-4 1.9l-.4-1M268 313.1v7.7a4.5 4.5 0 0 0 1 4.4l3.7 2.7 4.8 2.7M268 303.1v1.2l1 .1v5.2l-1-.1M268 309.5v3.6M268.1 304.3v4.4M268.1 305.6l-.1 3.9"/>
<path d="M270.4 304.8a1.63 1.63 0 0 0-1.1 2.6 2.87 2.87 0 0 0 3.2 2.9l.3-.4M299 317.7a.99 .99 0 0 0-.6-1 .99 .99 0 0 0-1.1 .3l-13.3 13.6M299 317.7h13.3M312.3 311.9h.1M312.3 318l.3 .8 .6 .4h10.9l.6-.3 .3-.9M312.3 318v2.7a2.02 2.02 0 0 0 .9 2.6h10.8a1.39 1.39 0 0 0 1-2.1v-3.2M312.3 311.9v6.1M325 301h.1M325 307.7h.1M325 304.9h.1M325 306.7h.1M325 308.9h.1"/>
<path d="M325 308h.1M325 305h.1M325 303.7h.1M325 306.1h.1M325 302h.1M325 303.5h.1M277.5 330.6h6.5"/>
<circle cx="121.6" cy="164.6" r="38"/>
<circle cx="121.6" cy="164.6" r="12.5"/>
<circle cx="138.9" cy="161.7" r=".67"/>
<circle cx="459.4" cy="164.6" r="38"/>
</g>
<path d="M106.6 136.2a2.25 2.25 0 0 1 2.9 1.4 2.25 2.25 0 0 1-1.5 2.9 2.42 2.42 0 0 1-2.6 .6 2.42 2.42 0 0 1-1.6-2.3l.8-1.4 2-1.2M138.7 137.4a2.25 2.25 0 0 1 .2 3.2 2.25 2.25 0 0 1-3.2 .1 2.42 2.42 0 0 1-1.8-2 2.42 2.42 0 0 1 1.2-2.4l2.2 .1 1.4 1M89.6 163.4a2.25 2.25 0 0 1 2.6-1.8 2.25 2.25 0 0 1 1.7 2.7 2.42 2.42 0 0 1-.8 2.6 2.42 2.42 0 0 1-2.7 .2l-.9-1.4 .1-2.3M153.7 165.8a2.25 2.25 0 0 1-2.6 1.7 2.25 2.25 0 0 1-1.8-2.6 2.42 2.42 0 0 1 .8-2.6 2.42 2.42 0 0 1 2.8-.2l.8 1.3v2.4M104.5 191.8a2.25 2.25 0 0 1-.1-3.2 2.25 2.25 0 0 1 3.2-.2 2.42 2.42 0 0 1 1.8 2 2.42 2.42 0 0 1-1.2 2.5l-2.2-.1-1.5-1M136.6 193a2.25 2.25 0 0 1-2.8-1.5 2.25 2.25 0 0 1 1.4-2.8 2.42 2.42 0 0 1 2.7-.6 2.42 2.42 0 0 1 1.5 2.3l-.7 1.4-2.1 1.2" fill="none" stroke="#000" stroke-width=".41" stroke-dasharray="1.3 .6" stroke-dashoffset="-.1"/>
<g fill="none" stroke="#000" stroke-width=".41" stroke-dasharray="1.3 .6">
<path d="M109.9 138.2l.1 .3M132.5 139.7h.1M133.4 138.2l-.1 .3M104.7 141.2l.1 .3M108.7 148.2v-.1M113 155.6l.1 .1M113.9 145.2v-.1M118.2 152.7l-.1-.1M125.1 152.6l-.1 .1M129.4 145.2v-.1M130.2 155.7l.1-.1M134.6 148.2v-.1"/>
<path d="M137.7 142.7h.1M138.6 141.2l-.1 .3M92.9 167.6h.3M92.9 161.6h.3M94.7 167.6h.1M94.7 161.6h.1M100.9 167.6h.1M100.9 161.6h.1M109.5 167.6h.1M109.7 161.6h-.2M113.1 173.5l-.1 .1M118.1 176.6l.1-.1"/>
<path d="M125 176.5l.1 .1M130.3 173.6l-.1-.1M133.6 167.6h.2M133.8 161.6h-.2M142.4 161.6h.1M142.4 167.6h.1M148.6 167.6h.1M148.6 161.6h.1M150.4 161.6h-.3M150.4 167.6h-.3M104.7 188l.1-.3M105.6 186.4h.1"/>
<path d="M108.7 181h.1M109.9 191l.1-.3M110.8 189.4h.1M113.9 184h.1M129.4 184h.1M132.5 189.4h.1M133.4 191l-.1-.3M134.6 181h.1M137.7 186.4h.1M138.6 188l-.1-.3"/>
</g>
<path d="M113.9 145.2l-2.7 1.3-2.5 1.7M118.1 152.6l-2.4 1-2.7 2M130.3 155.6l-2.1-1.6-3.1-1.4M134.6 148.2l-2.5-1.7-2.7-1.3M100.9 161.6l-.2 3 .2 3M109.5 161.6l-.4 2.6 .4 3.4M113 173.6l2 1.6 3.1 1.4M125.1 176.6l2.4-1 2.8-2M133.8 167.6l.3-2.6-.3-3.4M142.4 167.6l.2-3-.2-3M108.7 181l2.5 1.7 2.7 1.3M129.4 184l2.7-1.3 2.5-1.7" fill="none" stroke="#000" stroke-width=".41" stroke-dasharray="1.3 .6" stroke-dashoffset=".5"/>
<g fill="none" stroke="#000" stroke-width=".41" stroke-dasharray="1.3 .6" stroke-dashoffset=".3">
<path d="M110.7 133.3a8.4 8.4 0 0 0-10.7 6.2M133.4 138.2a4.8 4.8 0 0 0 5.2 3M143.3 139.5a8.4 8.4 0 0 0-10.8-6.2M89.1 158.4a8.4 8.4 0 0 0 0 12.4M104.7 141.2a4.8 4.8 0 0 0 5.2-3M108.7 148.1a21 21 0 0 0-7.8 13.5M129.4 145.1a21 21 0 0 0-15.5 0M92.9 167.6a4.8 4.8 0 0 0 0-6M100.9 167.6a21 21 0 0 0 7.8 13.4M142.4 161.6a21 21 0 0 0-7.8-13.5M150.4 161.6a4.8 4.8 0 0 0 0 6M154.2 170.8a8.4 8.4 0 0 0 0-12.4"/>
<path d="M100 189.7a8.4 8.4 0 0 0 10.7 6.2M109.9 191a4.8 4.8 0 0 0-5.2-3M113.9 184a21 21 0 0 0 15.5 0M132.5 195.9a8.4 8.4 0 0 0 10.8-6.2M134.6 181a21 21 0 0 0 7.8-13.4M138.6 188a4.8 4.8 0 0 0-5.2 3"/>
</g>
<g fill="none" stroke="#000" stroke-width=".41" stroke-dasharray="1.3 .6" stroke-dashoffset=".9">
<path d="M110.7 133.3l.5 .6v1.1M132.1 135v-1.3l.4-.4M132.5 139.7l.9-1.5M143.3 139.5l-.3 .7-.9 .5M89.1 158.4l.7-.1 1 .5M101.2 140.7l-1-.6-.2-.6M138.6 141.2l-.9 1.5M152.5 158.8l1.1-.5 .6 .1M90.8 170.4l-1.1 .5-.6-.1M92.9 161.6h1.8M94.7 167.6h-1.8M148.6 161.6h1.8"/>
<path d="M150.4 167.6h-1.8M154.2 170.8l-.7 .1-1-.5M100 189.7l.3-.7 .9-.6M104.7 188l.9-1.6M110.8 189.4l-.9 1.6M111.2 194.2l-.1 1.2-.4 .5M132.5 195.9l-.4-.6v-1.1M133.4 191l-.9-1.6M137.7 186.4l.9 1.6M142.1 188.4l1 .7 .2 .6"/>
</g>
<g fill="none" stroke="#000" stroke-width=".41" stroke-dasharray="1.3 .6" stroke-dashoffset=".7">
<path d="M110 138.5l1.2-3.5M132.1 135l1.2 3.5M132.5 139.7a3 3 0 0 0 1.1 4.1 3 3 0 0 0 4.1-1.1M101.2 140.7l3.6 .8M137.7 142.7a3 3 0 0 1-4.1 1.1 3 3 0 0 1-1.1-4.1M138.5 141.5l3.6-.8M152.5 158.8l-2.4 2.8M90.8 170.4l2.4-2.8M93.2 161.6l-2.4-2.8M94.7 161.6a3 3 0 0 1 3 3 3 3 0 0 1-3 3M94.7 167.6a3 3 0 0 0 3-3 3 3 0 0 0-3-3M148.6 167.6a3 3 0 0 1-3-3 3 3 0 0 1 3-3"/>
<path d="M148.6 161.6a3 3 0 0 0-3 3 3 3 0 0 0 3 3M150.1 167.6l2.4 2.8M104.8 187.7l-3.6 .7M105.6 186.4a3 3 0 0 1 4.1-1.1 3 3 0 0 1 1.1 4.1M110.8 189.4a3 3 0 0 0-1.1-4.1 3 3 0 0 0-4.1 1.1M111.2 194.2l-1.2-3.5M132.5 189.4a3 3 0 0 1 1.1-4.1 3 3 0 0 1 4.1 1.1M133.3 190.7l-1.2 3.5M137.7 186.4a3 3 0 0 0-4.1-1.1 3 3 0 0 0-1.1 4.1M142.1 188.4l-3.6-.7"/>
</g>
<path d="M129.4 145.2l3.1-5.5M134.6 148.2l3.1-5.5M100.9 161.6h-6.2M100.9 167.6h-6.2M142.4 167.6h6.2M142.4 161.6h6.2M108.7 181l-3.1 5.4M113.9 184l-3.1 5.4M129.4 184l3.1 5.4M134.6 181l3.1 5.4" fill="none" stroke="#000" stroke-width=".41" stroke-dasharray="1.3 .6" stroke-dashoffset=".4"/>
<path d="M133.3 138.5l-3.9 6.6M138.5 141.5l-3.9 6.6M93.2 161.6h7.7M93.2 167.6h7.7M150.1 161.6h-7.7M150.1 167.6h-7.7M104.8 187.7l3.9-6.7M110 190.7l3.9-6.7M133.3 190.7l-3.9-6.7M138.5 187.7l-3.9-6.7" fill="none" stroke="#000" stroke-width=".41" stroke-dasharray="1.3 .6" stroke-dashoffset=".6"/>
<path d="M134 137.1l-8.9 15.6M104.1 140.1l8.9 15.6M118.2 152.7l-9-15.6M130.3 155.7l8.9-15.6M91.7 167.6h17.9M109.6 161.6h-17.9M113 173.5l-8.9 15.6M125.1 176.5l8.9 15.6M133.7 167.6h17.9M151.6 161.6h-17.9M109.2 192.1l9-15.6M139.2 189.1l-8.9-15.6" fill="none" stroke="#000" stroke-width=".41" stroke-dasharray="1.3 .6" stroke-dashoffset=".2"/>
<g font-size="6.9">
<text x="116.4" y="98.8">B-B</text>
<text x="118.1" y="107.5">A</text>
<text x="75" y="161.5">B</text>
<text x="174.1" y="161.5">B</text>
<text x="113.6" y="215.2">A</text>
<text x="278.7" y="215.3">SECTION A-A</text>
<text x="467.3" y="368">ITEM :</text>
<text x="494" y="368">BAFFLE</text>
<text x="473.6" y="408.4">DRG No: AS384-06-01 A</text>
</g>
<g font-size="4.8">
<text x="513.6" y="12.7">REVISIONS</text>
<text x="75.7" y="18.7" transform="rotate(-40 75.7 18.7)">90°</text>
<text x="466.7" y="18.7">REV.</text>
<text x="502.8" y="18.7">DESCRIPTION</text>
<text x="565.1" y="18.7">DATE</text>
<text x="71.2" y="45.1" transform="rotate(50 71.2 45.1)">4</text>
<text x="85.1" y="55.5" transform="rotate(-40 85.1 55.5)">6</text>
<text x="113" y="73.9" transform="rotate(-20 113 73.9)">40°</text>
<text x="305" y="111.2">35</text>
<text x="95.5" y="116.4" transform="rotate(69 95.5 116.4)">R12</text>
<text x="268.8" y="117.6">4</text>
<text x="146.9" y="122.5" transform="rotate(-58 146.9 122.5)">R22</text>
<text x="315.5" y="121.2">14</text>
<text x="495.2" y="129.6">1 deep</text>
<text x="274.9" y="139.3" transform="rotate(-45 274.9 139.3)">R5</text>
<text x="281.2" y="141.8" transform="rotate(45 281.2 141.8)">R3</text>
<text x="500.7" y="141.2">0.05 +0.02 deep ventgrooves</text>
<text x="249.8" y="152.6" transform="rotate(11 249.8 152.6)">R39,44</text>
<text x="435.7" y="150.5">3</text>
<text x="49.3" y="167.2" transform="rotate(-90 49.3 167.2)">32</text>
<text x="260.6" y="166.6">1</text>
<text x="343" y="164.6" transform="rotate(-90 343 164.6)">25</text>
<text x="405.7" y="165.9" transform="rotate(-90 405.7 165.9)">6</text>
<text x="60.1" y="171.5" transform="rotate(-90 60.1 171.5)">9,6</text>
<text x="245.7" y="171.1" transform="rotate(-90 245.7 171.1)">41,9</text>
<text x="166.3" y="193">Pairnumber 4 high</text>
<text x="45" y="203.8">Stamping 4 high</text>
<text x="106.6" y="206.5">25</text>
<text x="442.3" y="215" transform="rotate(15 442.3 215)">30°</text>
<text x="455.9" y="225.7">60°</text>
<text x="289.4" y="229.6">57</text>
<text x="309.5" y="237.6">26</text>
<text x="332" y="245.6">12,7</text>
<text x="255.7" y="250.5" transform="rotate(-70 255.7 250.5)">30°</text>
<text x="273.5" y="246.5">16</text>
<text x="454.2" y="258.2">2,5</text>
<text x="483.9" y="262.4" transform="rotate(-90 483.9 262.4)">2,5</text>
<text x="292.8" y="275.7" transform="rotate(-62 292.8 275.7)">R1</text>
<text x="454.1" y="287.2">Metal match</text>
<text x="237.6" y="292.6" transform="rotate(-90 237.6 292.6)">76</text>
<text x="348" y="292.6" transform="rotate(-90 348 292.6)">62</text>
<text x="248.8" y="299.2" transform="rotate(-90 248.8 299.2)">65,1</text>
<text x="340" y="297.2" transform="rotate(-90 340 297.2)">50</text>
<text x="257" y="335.9">R2</text>
<text x="306.8" y="335.4">R1</text>
<text x="331.4" y="336">R1</text>
<text x="520.1" y="347.6">INVERT CENTRE : -</text>
<text x="520.1" y="352.1">H' DIMENSION</text>
<text x="554.5" y="352.1">: -</text>
<text x="520.1" y="356.6">ASSEMBLY</text>
<text x="553.9" y="356.6">: -</text>
<text x="348.5" y="388.7">MATERIAL : STANDARD GS</text>
<text x="408" y="388.7">MACH : BB DG 5 1/2</text>
<text x="467.3" y="395.5">TITLE :</text>
<text x="485.8" y="395.5">500 БЕЛАРУСКАЯ КАЛЕКЦЬІЯ</text>
<text x="347.7" y="396.7">QUANTITY : 2</text>
<text x="408.1" y="396.7">SCALE</text>
<text x="425.7" y="396.7">: 1:1</text>
<text x="347.7" y="403.8">DATE :18-4-2016</text>
<text x="408.1" y="403.8">DESIGNER: JBB</text>
<text x="347.7" y="410.7">CUSTOMER : ELIVOZO</text>
</g>
<g font-size="4.1">
<text x="386.6" y="366">TOLERANCES : UNLESS OTHERWISE STATED</text>
<text x="386.6" y="369.8">DIMS. 0.0 ±0.2</text>
<text x="386.6" y="373.6">DIMS. 0.00 ±0.05</text>
<text x="386.6" y="377.5">HALF &amp; HALF MAX :0.20</text>
<text x="386.6" y="381.3">CONCENTRICITY :0.05</text>
</g>
<g font-size="3.5">
<text x="241.7" y="161.3" transform="rotate(-90 241.7 161.3)">+0,05</text>
<text x="245.7" y="159.3" transform="rotate(-90 245.7 159.3)">0</text>
<text x="56.2" y="164.2" transform="rotate(-90 56.2 164.2)">+0,1</text>
<text x="60.1" y="162.2" transform="rotate(-90 60.1 162.2)">0</text>
<text x="295.8" y="229.6">±0,05</text>
<text x="342.3" y="245.6">-0,05</text>
<text x="343.9" y="241.7">0</text>
<text x="244.9" y="287.3" transform="rotate(-90 244.9 287.3)">0</text>
<text x="248.8" y="288.8" transform="rotate(-90 248.8 288.8)">-0,05</text>
<text x="336.1" y="289.2" transform="rotate(-90 336.1 289.2)">0</text>
<text x="340" y="290.8" transform="rotate(-90 340 290.8)">-0,10</text>
</g>
<g font-size="2.8">
<text x="470.7" y="24.1">A</text>
<text x="504.1" y="24.1">match dia was 41.4</text>
<text x="565.1" y="24.1">8-4-2016</text>
<text x="473.8" y="389.6">TOOLS FOR MANUFACTURE OF CONTAINER GLASS AND MACHINE PARTS</text>
<text x="479.1" y="385.2">-1986-</text>
</g>
</svg>
